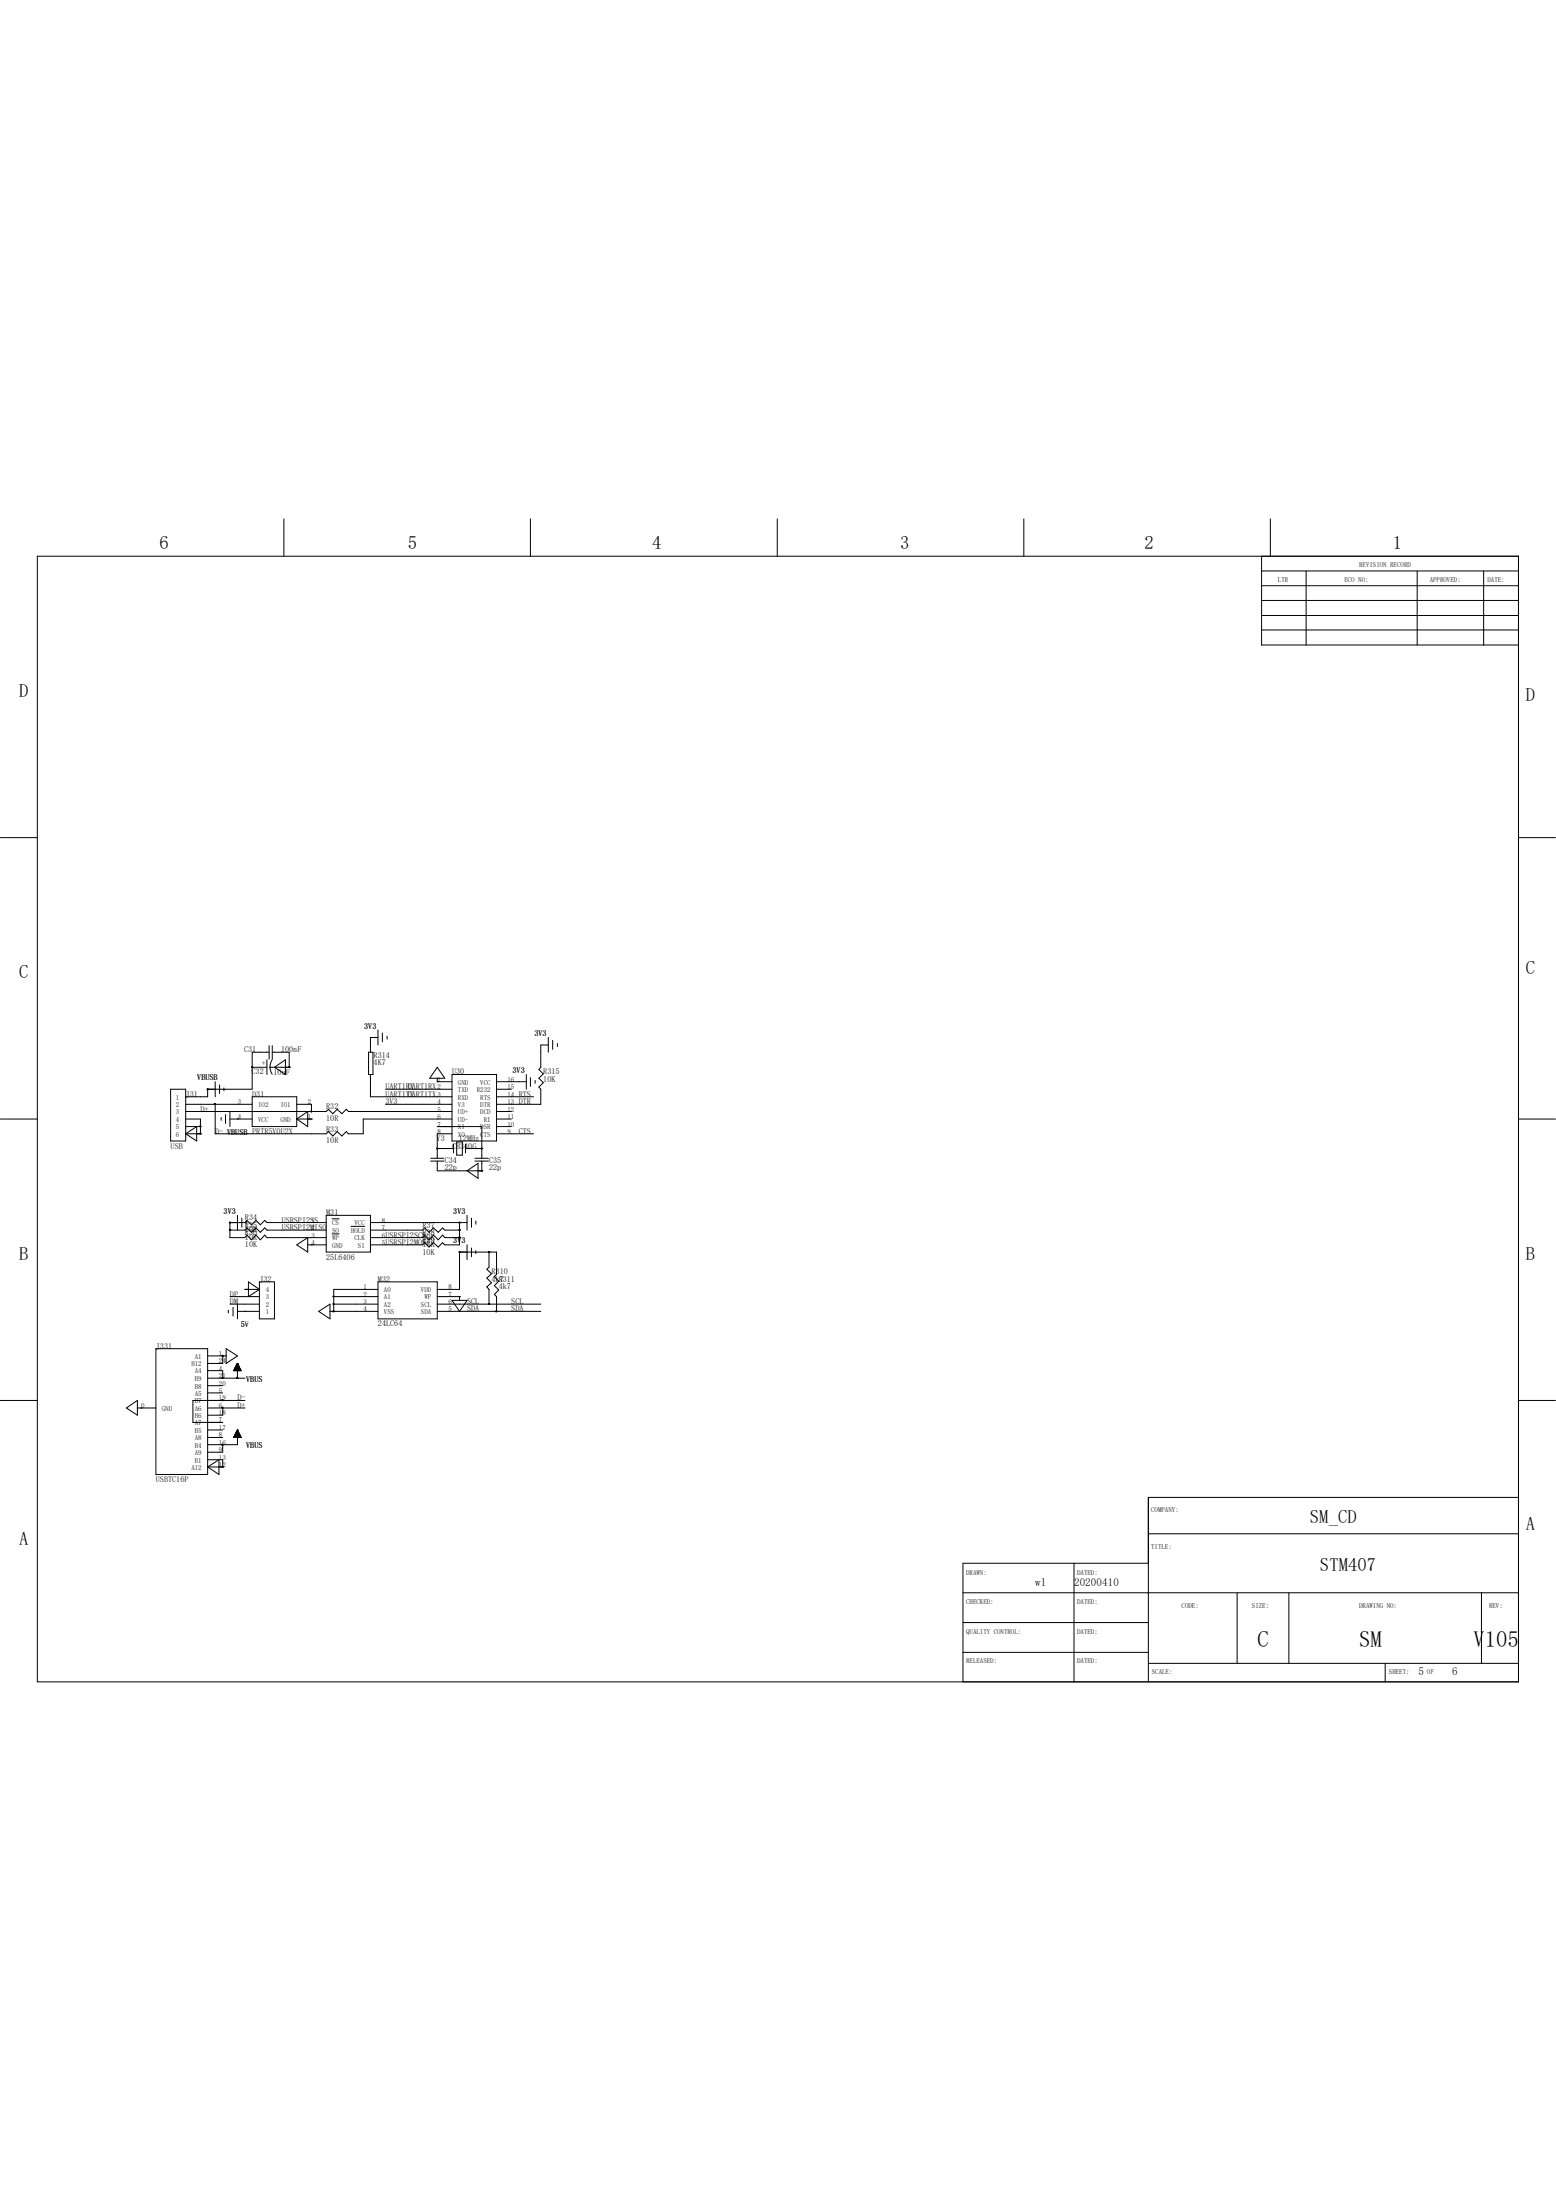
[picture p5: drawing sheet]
<svg xmlns="http://www.w3.org/2000/svg" width="210mm" height="297mm" viewBox="0 0 210 297" stroke-linecap="round" stroke-linejoin="round" font-family="sans-serif">
<g fill="none" stroke="#000" stroke-width=".13">
<path d="M5 75.1h199.9v151.8h-199.9zM38.3 70v5.1M71.6 70v5.1M104.9 70v5.1M138.2 70v5.1M170.3 77h34.6M170.3 79h34.6M170.3 75.1v11.9h34.6M171.4 70v5.1M176.3 77v10M191.3 77v10M200.2 77v10"/>
<path d="M170.3 81h34.6M170.3 83.1h34.6M170.3 85h34.6M0 113h5M204.9 113h5M50 140h.1M50 140v2M50 140h1M51 139v2M51.6 139.4v1.2M52.2 139.8v.4M74 140v2"/>
<path d="M0 151h5M23 147h2.1v7h-2.1zM25.1 151h2v2M25.1 149h8.9M25.1 150h18.9l.3-.3 .6 .6 .6-.6 .6 .6 .6-.6 .3 .3h14M25.1 152h2M25.1 153h2M25.1 153l1.4-1v2zM27.1 152h.1M27.1 153h.1M28 147h.1M28 147v1h-2.9"/>
<path d="M29 149v4h15l.3-.3 .6 .6 .6-.6 .6 .6 .6-.6 .3 .3h2v-2h12M29 146v2M29.6 146.4v1.2M29.8 150.8v.4M30.2 146.8v.4M30.4 150.4v1.2M31 151h3M31 150v2M32 151h.1M34 144h.1M34 148h6v4h-6zM36 144h-2"/>
<path d="M36 143v2M36.3 142h-2.3v5h-6M36.3 141.1v1.8M36.4 144h2.6M36.4 144l.1 .4 .2 .6M36.7 143l-.2 .6v.4M36.7 142h2.3v2M36.7 141.1v1.8M37 144l1.5-1v2zM39 144h.1M40 151h2M40 149h2v1"/>
<path d="M40 151l1.5-1v2zM42 150h.1M42 151h.1M49.7 142h.6v3h-.6zM50 145v3h11M52 147h9M52 149h9M58.1 156.7h1.8M58.1 156.3h1.8M59 155h.1M59 146h.1M59 152h6v4.3"/>
<path d="M59 156.7v1.3h6M59 145.5v.5M59 146h2M59 144l1 1.5h-2zM61 145h6v9h-6zM61 153h-2v3.3M61.2 154.4v1.2M61.2 155h-2.2M61.6 154.1h.8v1.8h-.8zM62.8 154.4v1.2M62.8 155h2.2M63 158l1.5-1v2z"/>
<path d="M64.1 156.7h1.8M64.1 156.3h1.8M65 158h.1M65 155h.1M65 156.7v1.3M67 151h2M67 147h2M67 150h2M67 152h2M67 146h4M71 145v2M71.6 145.4v1.2"/>
<path d="M72 148h-5M72 153h-5M72.2 145.8v.4M74 141h-1v3l-.3 .3 .6 .6-.6 .6 .6 .6-.6 .6 .3 .3v2h-6M74.6 140.4v1.2M75.2 140.8v.4M204.9 151h5M30.8 176.8v.4M31 165h.1M31 166h.1M31 175h4M31 176h4"/>
<path d="M31 165v2h2.1l.2-.3 .7 .6 .5-.6 .6 .6 .6-.6 .3 .3h8M31 165h2.1l.2-.3 .7 .6 .5-.6 .6 .6 .6-.6 .3 .3h8M31 166h2.1l.2-.3 .7 .6 .5-.6 .6 .6 .6-.6 .3 .3h8M31.5 176.4v1.2M32 177h3M32 164v2M32 176v2M32.6 164.4v1.2M33.1 177h.1M33.1 174h.1M33.1 174h1.9M33.2 164.8v.4"/>
<path d="M33.5 173l1.5 1-1.5 1zM35 173h2v5h-2zM40 168l1.5-1v2zM41.5 168h2.5M42 168h.1M43 177l1.5-1v2zM44 164h6v5h-6zM44.5 177h6.5M44.8 164.5h1M44.8 166.5h1M45 177h.1M45 175h6"/>
<path d="M45 176h6M47.4 165.5h1.8M50 165h13M50 166h7l.3-.3 .6 .6 .6-.6 .6 .6 .6-.6 .3 .3h2M50 167h7l.3-.3 .6 .6 .6-.6 .6 .6 .6-.6 .3 .3h2M51 173h8v5h-8zM51 174h-6v3M59 175h3M61 175.5h2l-1 1.5zM62 169h.1M62 165h.1M62 166h.1"/>
<path d="M62 167h.1M62 175h.1M62 169h5v3l-.3 .3 .6 .6-.6 .6 .6 .6-.6 .6 .3 .3v2M62 169v5h-3M62 165v3h-2l-.3-.3-.6 .6-.6-.6-.6 .6-.6-.6-.3 .3h-7M62 175v.5M63 164v2M63 168v2M63.6 164.4v1.2M63.6 168.4v1.2M64.2 164.8v.4M64.2 168.8v.4"/>
<path d="M66 176h.1M66 169h.1M66 169v2l-.3 .3 .6 .6-.6 .6 .6 .6-.6 .6 .3 .3v2M67 177h.1M73 176h-14M73 177h-14M0 189h5M17.1 190l1.4-1v2zM18.5 190h2.5M19 190h.1M21 182h7v17h-7zM28 183h2.5"/>
<path d="M28 185h2.1v1M28 187h2.1M28 188h2.1M28 193h2.1M28 194h2.1M28 197h2.1v1M28 198h2.1M28 198l1.5-1v2zM30.1 198h.1M30.1 189h.1M30.1 190h.1M30.1 186h.1"/>
<path d="M30.1 194.9h.1M30.1 183h.1M30.1 183v1h-2.1M30.1 190v1h-2.1M30.1 194.9v1.1h-2.1M30.5 182l1.5 1-1.5 1zM31.5 185h1M31.5 194h1M31.6 185v-.2h.9v.2M31.6 194v-.2h.9v.2M31.6 193.9h.9M31.6 193.8h.9"/>
<path d="M31.7 184.8h.7v.2M31.7 184.7h.7M31.7 184.7v.3M31.7 194v-.3h.7v.3M31.7 193.8h.7v.2M31.7 193.7h.7M31.7 184.6h.6v.4M31.7 194v-.4h.6v.4M31.7 193.6h.7M31.7 193.5h.6M31.7 193.5v.5M31.8 184.5h.5"/>
<path d="M31.8 184.4h.5v.6M31.8 184.4v.6M31.8 193.4v.6M31.8 193.5h.5v.5M31.8 184.4h.5M31.8 184.4h.4M31.8 193.4h.5M31.9 185v-.7h.3v.7M31.9 193.3v.7M31.9 193.3h.3v.7M31.9 184.2h.3v.8M31.9 193.2h.3v.8"/>
<path d="M31.9 193.3h.3M32 185v-.9h.1v.9M32 193.1h.1M32 193h.1v1M32 184h.1M32 193h.1M32 184l.6 1h-1.1M32 193l.6 1h-1.1M32 193v1.9h-4M32 184v2M32 184l-.5 1M32 184v1"/>
<path d="M32 193v1M32 193l-.5 1M32 186h.1M32.1 193.1h-.1v.9M32.1 184.1h-.2v.9M32.1 193.2h-.2v.8M32.2 184.3h-.4v.7M32.2 193.3h-.4v.7M32.3 184.5h-.6v.5M32.3 184.6h-.6v.4M32.4 184.7v.3M33.1 189h-7.1v2.9h4.1"/>
<path d="M33.1 186h-5.1M33.1 190h-5.1M204.9 189h5M130 214.9h74.9M130 218.9h25M144.9 210.9v16M155 207h49.9M155 210.9h-25v16M167 214.9v9.6M173.9 214.9v9.6M199.9 214.9v9.6M204.9 202.1h-49.9v24.8"/>
<path d="M130 223h25M155 224.5h49.9M186.9 224.5v2.4"/>
</g>
<g fill="#000" stroke="#000" stroke-width=".13">
<path d="M27 151.9h.1l-.1 .2z" fill-rule="evenodd"/>
<path d="M34 143.9h.1l-.1 .2z" fill-rule="evenodd"/>
<path d="M42 149.9h.1l-.1 .2z" fill-rule="evenodd"/>
<path d="M65 157.9v.2z" fill-rule="evenodd"/>
<path d="M65 154.9v.2z" fill-rule="evenodd"/>
<path d="M44.9 174.9h.2l-.1 .1z" fill-rule="evenodd"/>
<path d="M44.9 175.9l.2 .1h-.1z" fill-rule="evenodd"/>
<path d="M65.9 175.9l.2 .1h-.1z" fill-rule="evenodd"/>
<path d="M30 197.9h.1l-.1 .1z" fill-rule="evenodd"/>
<path d="M30 182.9h.1l-.1 .1z" fill-rule="evenodd"/>
<circle cx="27" cy="153" r=".06"/>
<circle cx="28" cy="147" r=".08"/>
<circle cx="29" cy="149" r=".08"/>
<circle cx="39" cy="144" r=".08"/>
<circle cx="59" cy="155" r=".08"/>
<circle cx="31" cy="165" r=".08"/>
<circle cx="31" cy="165.9" r=".08"/>
<circle cx="45" cy="177" r=".08"/>
<circle cx="62" cy="165.9" r=".08"/>
<circle cx="62" cy="167" r=".08"/>
<circle cx="62" cy="169" r=".08"/>
<circle cx="62" cy="165" r=".08"/>
<circle cx="66" cy="169" r=".08"/>
<circle cx="67" cy="177" r=".08"/>
<circle cx="30" cy="188.9" r=".08"/>
<circle cx="30" cy="185.9" r=".08"/>
<circle cx="30" cy="194.9" r=".08"/>
<circle cx="30" cy="189.9" r=".08"/>
<circle cx="32" cy="185.9" r=".08"/>
</g>
<g font-size="3">
<text x="169.7" y="222.3">C</text>
<text x="183.4" y="222.3">SM</text>
<text x="198.9" y="222.3">V105</text>
</g>
<g font-size="2.5">
<text x="21.5" y="74">6</text>
<text x="55" y="74">5</text>
<text x="88" y="74">4</text>
<text x="121.5" y="74">3</text>
<text x="154.5" y="74">2</text>
<text x="188" y="74">1</text>
<text x="2.6" y="94">D</text>
<text x="205.9" y="94.5">D</text>
<text x="2.6" y="132">C</text>
<text x="205.9" y="131.5">C</text>
<text x="2.6" y="170">B</text>
<text x="205.9" y="170">B</text>
<text x="2.6" y="208.5">A</text>
<text x="176.8" y="205.5">SM_CD</text>
<text x="205.9" y="206.5">A</text>
<text x="178.1" y="212">STM407</text>
</g>
<g font-size="1.5">
<text x="139.7" y="214.1">wl</text>
<text x="145" y="214.1">20200410</text>
<text x="191.4" y="226.1">5</text>
<text x="196" y="226.1">6</text>
</g>
<g font-size="1.1">
<text x="32.9" y="142">C31</text>
<text x="36" y="143.7" transform="rotate(-90 36 143.7)">+</text>
<text x="37.9" y="142">100nF</text>
<text x="49.2" y="138.8">3V3</text>
<text x="50.4" y="142.8">R314</text>
<text x="50.4" y="143.7">4K7</text>
<text x="72.1" y="139.8">3V3</text>
<text x="25.1" y="148">J31</text>
<text x="26.6" y="145.8">VBUSB</text>
<text x="27.1" y="150">D+</text>
<text x="34" y="144.9">C32</text>
<text x="34" y="148">D31</text>
<text x="36.9" y="145.1">10uF</text>
<text x="44" y="149.7">R32</text>
<text x="52" y="147">UART1RX</text>
<text x="52" y="148">UART1TX</text>
<text x="52" y="149">3V3</text>
<text x="55" y="147">UART1RX</text>
<text x="55" y="148">UART1TX</text>
<text x="61" y="145">U30</text>
<text x="69.2" y="144.8">3V3</text>
<text x="70" y="149">DTR</text>
<text x="70" y="148">RTS</text>
<text x="73.3" y="145">R315</text>
<text x="73.3" y="146">10K</text>
<text x="23" y="155">USB</text>
<text x="29" y="153">D- VBUSB PRTR5V0U2X</text>
<text x="30.7" y="153.1">VBUSB</text>
<text x="44" y="151.3">10R</text>
<text x="44" y="152.7">R33</text>
<text x="44" y="154.2">10R</text>
<text x="58.9" y="154">Y3</text>
<text x="61" y="155">CH340G</text>
<text x="61.9" y="154">12MHz</text>
<text x="70" y="153">CTS</text>
<text x="60" y="156.9">C34</text>
<text x="60" y="157.9">22p</text>
<text x="66" y="156.9">C35</text>
<text x="66" y="157.9">22p</text>
<text x="30.2" y="163.8">3V3</text>
<text x="33.1" y="164.7">R34</text>
<text x="33.1" y="166.3">10K</text>
<text x="33.1" y="165.7">R35</text>
<text x="33.1" y="167.3">10K</text>
<text x="33.1" y="166.7">R36</text>
<text x="38" y="165">USRSPI2SS</text>
<text x="38" y="166">USRSPI2MISO</text>
<text x="44" y="164">M31</text>
<text x="52" y="167">USRSPI2SCK</text>
<text x="52" y="168">USRSPI2MOSI</text>
<text x="57" y="165.7">R37</text>
<text x="57" y="167.3">10K</text>
<text x="57" y="166.7">R38</text>
<text x="57" y="167.7">R39</text>
<text x="61.2" y="167.8">3V3</text>
<text x="61.2" y="163.8">3V3</text>
<text x="33.1" y="168.3">10K</text>
<text x="35" y="173">J32</text>
<text x="44" y="170">25L6406</text>
<text x="51" y="173">M32</text>
<text x="57" y="168.3">10K</text>
<text x="57" y="169.3">10K</text>
<text x="66.3" y="172">R310</text>
<text x="66.3" y="173">4k7</text>
<text x="67.3" y="173">R311</text>
<text x="67.3" y="174">4k7</text>
<text x="31" y="176">DM</text>
<text x="31" y="175">DP</text>
<text x="32.5" y="179.1">5v</text>
<text x="32.5" y="179.1">5V</text>
<text x="51" y="179">24LC64</text>
<text x="63" y="176">SCL</text>
<text x="63" y="177">SDA</text>
<text x="69" y="176">SCL</text>
<text x="69" y="177">SDA</text>
<text x="21" y="182">J331</text>
<text x="32" y="189">D-</text>
<text x="32" y="190">D+</text>
<text x="33.2" y="186.4">VBUS</text>
<text x="33.2" y="195.4">VBUS</text>
<text x="21" y="199.9">USBTC16P</text>
</g>
<g font-size=".9">
<text x="183.4" y="76.5">REVISION RECORD</text>
<text x="172.5" y="78.5">LTR</text>
<text x="181.4" y="78.5">ECO NO:</text>
<text x="193" y="78.5">APPROVED:</text>
<text x="200.7" y="78.5">DATE:</text>
<text x="23.7" y="148.4">1</text>
<text x="23.7" y="149.4">2</text>
<text x="32.1" y="149">3</text>
<text x="34.8" y="149.4">IO2</text>
<text x="37.8" y="149.4">IO1</text>
<text x="41.5" y="149">2</text>
<text x="59.1" y="146">1</text>
<text x="59.1" y="147">2</text>
<text x="59.1" y="148">3</text>
<text x="59.1" y="149">4</text>
<text x="59.1" y="150">5</text>
<text x="61.8" y="146.3">GND</text>
<text x="61.8" y="147.4">TXD</text>
<text x="61.8" y="148.4">RXD</text>
<text x="61.8" y="149.4">V3</text>
<text x="64.3" y="147.4">R232</text>
<text x="64.8" y="149.4">DTR</text>
<text x="64.8" y="148.4">RTS</text>
<text x="64.8" y="146.3">VCC</text>
<text x="68.5" y="150">12</text>
<text x="68.5" y="149">13</text>
<text x="68.5" y="148">14</text>
<text x="68.5" y="147">15</text>
<text x="68.5" y="146">16</text>
<text x="23.7" y="150.4">3</text>
<text x="23.7" y="151.4">4</text>
<text x="23.7" y="152.4">5</text>
<text x="23.7" y="153.4">6</text>
<text x="32.1" y="151">4</text>
<text x="34.8" y="151.4">VCC</text>
<text x="37.8" y="151.4">GND</text>
<text x="41.5" y="151">1</text>
<text x="59.1" y="151">6</text>
<text x="59.1" y="152">7</text>
<text x="59.1" y="153">8</text>
<text x="61.8" y="150.4">UD+</text>
<text x="61.8" y="151.4">UD-</text>
<text x="61.8" y="152.4">XI</text>
<text x="61.8" y="153.4">XO</text>
<text x="64.8" y="153.4">CTS</text>
<text x="64.8" y="152.4">DSR</text>
<text x="64.8" y="150.4">DCD</text>
<text x="65.3" y="151.4">RI</text>
<text x="68.5" y="153">9</text>
<text x="68.5" y="152">10</text>
<text x="68.5" y="151">11</text>
<text x="42" y="165">1</text>
<text x="42" y="166">2</text>
<text x="42" y="167">3</text>
<text x="42" y="168">4</text>
<text x="44.8" y="165.4">CS</text>
<text x="44.8" y="166.4">SO</text>
<text x="44.8" y="167.4">WP</text>
<text x="47.4" y="166.4">HOLD</text>
<text x="47.8" y="167.4">CLK</text>
<text x="47.8" y="165.4">VCC</text>
<text x="51.5" y="168">5</text>
<text x="51.5" y="167">6</text>
<text x="51.5" y="166">7</text>
<text x="51.5" y="165">8</text>
<text x="44.8" y="168.4">GND</text>
<text x="48.3" y="168.4">SI</text>
<text x="49.1" y="174">1</text>
<text x="60.5" y="174">8</text>
<text x="35.9" y="177.3">1</text>
<text x="35.9" y="176.4">2</text>
<text x="35.9" y="175.3">3</text>
<text x="35.9" y="174.4">4</text>
<text x="49.1" y="175">2</text>
<text x="49.1" y="176">3</text>
<text x="49.1" y="177">4</text>
<text x="51.8" y="174.4">A0</text>
<text x="51.8" y="175.3">A1</text>
<text x="51.8" y="176.4">A2</text>
<text x="51.8" y="177.3">VSS</text>
<text x="56.8" y="177.3">SDA</text>
<text x="56.8" y="176.4">SCL</text>
<text x="56.8" y="174.4">VDD</text>
<text x="57.3" y="175.3">WP</text>
<text x="60.5" y="177">5</text>
<text x="60.5" y="176">6</text>
<text x="60.5" y="175">7</text>
<text x="25.8" y="184.4">B12</text>
<text x="26.3" y="183.3">A1</text>
<text x="26.3" y="185.3">A4</text>
<text x="29.5" y="183">1</text>
<text x="29.5" y="184">24</text>
<text x="29.5" y="185">4</text>
<text x="29.5" y="186">21</text>
<text x="19.1" y="190">0</text>
<text x="21.8" y="190.4">GND</text>
<text x="26.3" y="186.4">B9</text>
<text x="26.3" y="187.4">B8</text>
<text x="26.3" y="188.3">A5</text>
<text x="26.3" y="189.4">B7</text>
<text x="26.3" y="190.4">A6</text>
<text x="26.3" y="191.3">B6</text>
<text x="29.5" y="187">20</text>
<text x="29.5" y="188">5</text>
<text x="29.5" y="189">19</text>
<text x="29.5" y="190">6</text>
<text x="29.5" y="191">18</text>
<text x="29.5" y="191.9">7</text>
<text x="26.3" y="192.3">A7</text>
<text x="26.3" y="193.3">B5</text>
<text x="26.3" y="194.4">A8</text>
<text x="26.3" y="195.3">B4</text>
<text x="26.3" y="196.3">A9</text>
<text x="26.3" y="197.4">B1</text>
<text x="29.5" y="193">17</text>
<text x="29.5" y="194">8</text>
<text x="29.5" y="194.9">16</text>
<text x="29.5" y="196">9</text>
<text x="29.5" y="197">13</text>
<text x="29.5" y="198">12</text>
<text x="25.8" y="198.3">A12</text>
<text x="155.4" y="204">COMPANY:</text>
<text x="155.4" y="209">TITLE:</text>
<text x="130.4" y="212.5">DRAWN:</text>
<text x="145.4" y="212.5">DATED:</text>
<text x="130.4" y="220.5">QUALITY CONTROL:</text>
<text x="130.4" y="216.4">CHECKED:</text>
<text x="145.4" y="220.5">DATED:</text>
<text x="145.4" y="216.4">DATED:</text>
<text x="159.5" y="217">CODE:</text>
<text x="169" y="217">SIZE:</text>
<text x="183.4" y="217">DRAWING NO:</text>
<text x="201" y="217">REV:</text>
<text x="130.4" y="224.5">RELEASED:</text>
<text x="145.4" y="224.5">DATED:</text>
<text x="155.5" y="225.9">SCALE:</text>
<text x="187.5" y="225.9">SHEET:</text>
<text x="192.6" y="225.9">OF</text>
</g>
</svg>
